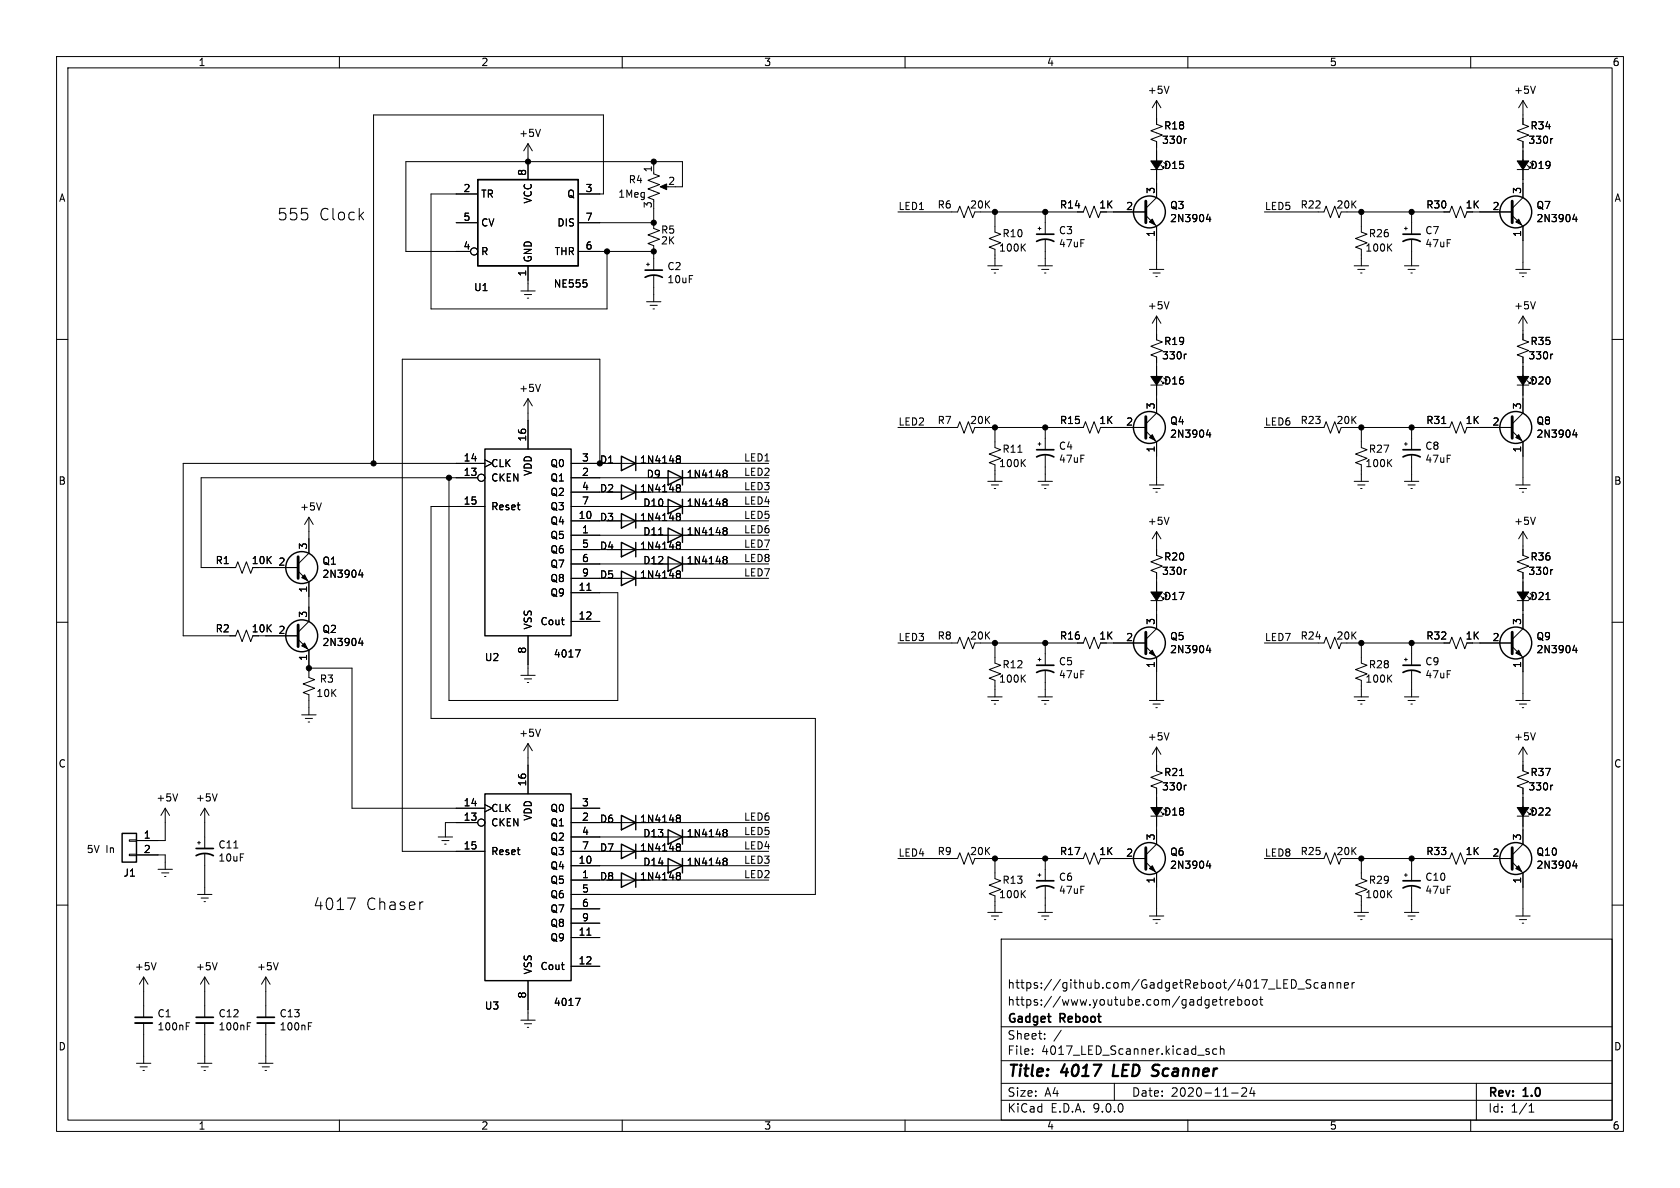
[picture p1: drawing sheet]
<svg xmlns="http://www.w3.org/2000/svg" width="297mm" height="210mm" viewBox="0 0 297 210" stroke-linecap="round" stroke-linejoin="round" font-family="sans-serif">
<g fill="none" stroke="#000" stroke-width=".18">
<path d="M10 10h277v190h-277zM12 12h273v186h-273zM60 10v2M110 10v2M160 10v2M204.5 17.8v4.2l1 .4-2 .7 2 .8-2 .7 1 .4v9.9l-1.9 1.9M204.5 17.8l-.8 1.3M204.5 17.8l.7 1.3M206.7 15.2l-.5 1.3M210 10v2M260 10v2M269.2 17.8v4.2l1.1 .4-2.1 .7 2.1 .8-2.1 .7 1 .4v9.9l-1.9 1.9"/>
<path d="M269.2 17.8l-.7 1.3M269.2 17.8l.8 1.3M271.4 15.2l-.4 1.3M80.6 39.4h3.9M84.5 34.3h-8.3v20.3h31.1v-10.1M93.3 25.4v6.4M93.3 25.4l-.7 1.3M93.3 25.4l.8 1.3M95.5 22.9l-.4 1.2M102.2 34.3h4.5v-14h-40.7v61.6M102.2 39.4h13.4M115.6 36.8v3.6l1 .4-2 .7 2 .8-2 .8 1 .3v4.4"/>
<path d="M115.6 30.7l1 .4-2 .8 2 .7-2 .8 2 .8-2 .7 1 .4v.3M115.6 28.6v1.9M117.1 33h1M119.4 33h1.2v-4.4h-48.8v15.9h11.4M158.7 37.5h10.6l.4-1.1 .7 2.1 .8-2.1 .8 2.1 .3-1M173.4 37.5h18.1l.4-1.1 .8 2.1 .7-2.1 .8 2.1 .4-1M175.9 37.5v3.5l1 .4-2 .8 2 .7-2 .8 1 .4v2.9M184.8 37.5v3.9M196.8 37.5h5.8M202.6 38.1l1.9 1.9v7.6M203.5 30h2M209.7 24.5l-.2 .1"/>
<path d="M213.6 37.9l-.3 .9h.8M213.9 38.3v.9M223.5 37.5h10.6l.3-1.1 .8 2.1 .8-2.1 .7 2.1 .4-1M238.1 37.5h18.2l.4-1.1 .7 2.1 .8-2.1 .8 2.1 .3-1M240.7 37.5v3.5l1 .4-2.1 .8 2.1 .7-2.1 .8 1.1 .4v2.9M249.6 37.5v3.9M261.6 37.5h5.7M267.3 38.1l1.9 1.9v7.6M268.2 30h2.1M274.5 24.5l-.2 .1M278.3 37.9l-.3 .9h.8M278.7 38.3v.9"/>
<path d="M92.1 51.4h2.5M92.7 52.1h1.3M93.2 52.7h.3M93.3 47v4.4M102.2 44.5h13.4M103.7 50.1v.5M114.3 53.3h2.5M114.3 46.7h.5M114.6 46.5v.5M114.9 54h1.3M115.4 54.6h.3M115.6 48.8v4.5"/>
<path d="M174.6 47h2.6M175.3 47.6h1.2M175.8 48.3h.2M180.7 43.7l.6 .7M181.3 43.1l-.7 .8M183.5 40.4h.5M183.5 47h2.6M183.8 40.1v.5M184.1 47.6h1.3M184.7 48.3h.2M184.8 42.4v4.6M203.2 47.6h2.5"/>
<path d="M203.8 48.3h1.3M204.3 48.9h.3M204.5 55.9v4.2l1 .4-2 .7 2 .8-2 .7 1 .4v9.9l-1.9 1.9M204.5 55.9l-.8 1.3M204.5 55.9l.7 1.3M206.7 53.3l-.5 1.3M239.4 47h2.5M240 47.6h1.3M240.5 48.3h.3M245.5 43.7l.5 .7M246 43.1l-.7 .8M248.3 40.4h.5"/>
<path d="M248.3 47h2.5M248.5 40.1v.5M248.9 47.6h1.3M249.4 48.3h.3M249.6 42.4v4.6M268 47.6h2.5M268.6 48.3h1.3M269.1 48.9h.3M269.2 55.9v4.2l1.1 .4-2.1 .7 2.1 .8-2.1 .7 1 .4v9.9l-1.9 1.9M269.2 55.9l-.7 1.3M269.2 55.9l.8 1.3M271.4 53.3l-.4 1.3"/>
<path d="M10 60h2M93.3 70.5v8.9M93.3 70.5l-.7 1.3M93.3 70.5l.8 1.3M95.5 67.9l-.4 1.3M158.7 75.6h10.6l.4-1.1 .7 2.1 .8-2.1 .8 2.1 .3-1M173.4 75.6h18.1l.4-1.1 .8 2.1 .7-2.1 .8 2.1 .4-1M175.9 75.6v3.5l1 .4-2 .8 2 .7-2 .8 1 .4v2.9M179.9 80h.8M183.5 78.5h.5M183.8 78.2v.5M184.8 75.6v3.9"/>
<path d="M196.8 75.6h5.8M202.6 76.2l1.9 1.9v7.6M203.5 68.1h2M209.7 62.6l-.2 .1M213.6 76l-.3 .9h.8M213.9 76.4v.9M223.5 75.6h10.6l.3-1.1 .8 2.1 .8-2.1 .7 2.1 .4-1M238.1 75.6h18.2l.4-1.1 .7 2.1 .8-2.1 .8 2.1 .3-1M240.7 75.6v3.5l1 .4-2.1 .8 2.1 .7-2.1 .8 1.1 .4v2.9M248.3 78.5h.5M248.5 78.2v.5M249.6 75.6v3.9"/>
<path d="M254.9 74.9h.7M261.6 75.6h5.7M267.3 76.2l1.9 1.9v7.6M268.2 68.1h2.1M274.5 62.6l-.2 .1M278.3 76l-.3 .9h.8M278.7 76.4v.9M285 60h2M54.6 91.4l-.8 1.3M54.6 91.4l.8 1.3M54.6 91.4v6.4l-1.9 1.9M56.8 88.9l-.4 1.3"/>
<path d="M79.4 84.5v39.3h29.8v-19h-8.2M84.5 84.5h-48.9v15.8h6.1l.3-1 .8 2 .8-2 .7 2 .4-1M85.7 81.3l1.3 .6-1.3 .7M85.7 81.9h-53.3v30.5h9.3l.3-1 .8 2 .8-2 .7 2 .4-1M85.7 89.5h-9.5v37.5h67.9v31.1h-43.1M101 81.9h5v-18.4h-34.9v87h14.6M101 99.7h34.9M101 84.5h34.9M101 89.5h34.9M101 87h5M101 92.1h5M101 94.6h34.9"/>
<path d="M101 97.2h5M107.3 81.9h28.6M107.3 87h28.6M107.3 92.1h28.6M107.3 97.2h28.6M116.4 94.6h.8M119.7 80.6h.3l.2 .1 .1 .2-.3 .2M119.7 85.7h.3l.2 .1 .1 .2-.3 .2M119.7 90.8l.3-.1 .2 .2 .1 .2-.3 .2M119.7 95.9l.3-.1 .2 .2 .1 .1-.3 .3M119.7 91.2l.1 .1M119.7 86.2h.1"/>
<path d="M119.7 81.1h.1M119.7 96.3l.1 .1M119.8 91.3h.2M119.8 91.3l-.1 .1M119.8 86.2h.2M119.8 86.2l-.1 .1M119.8 81.1h.2M119.8 81.1l-.1 .1M119.8 96.4h.2M119.8 96.4h-.1M120 81.1l.3 .3-.1 .3-.2 .2-.3-.1M120 86.2l.3 .3-.1 .3-.2 .1h-.3"/>
<path d="M120 91.3l.3 .2-.1 .4-.2 .1h-.3M120 96.4l.3 .2-.1 .4-.2 .1-.3-.1M127.9 83.2l.4-.1 .2 .2v.1l-.2 .3M127.9 88.3l.4-.1 .2 .1v.2l-.2 .3M127.9 93.3h.4l.2 .1v.2l-.2 .2M127.9 98.4h.4l.2 .1v.2l-.2 .2M127.9 98.9h.2M127.9 88.7l.2 .1M127.9 93.8h.2M127.9 83.6l.2 .1M128.1 98.9h.2M128.1 98.9l-.2 .1"/>
<path d="M128.1 88.8h.2M128.1 88.8h-.2M128.1 93.8h.2M128.1 93.8l-.2 .1M128.1 83.7h.2M128.1 83.7h-.2M128.3 83.7l.2 .2v.4l-.2 .1-.4-.1M128.3 88.8l.2 .2v.4l-.2 .1-.4-.1M128.3 93.8l.2 .3v.3l-.2 .2-.4-.1M128.3 98.9l.2 .3v.3l-.2 .1h-.4M174.6 85.1h2.6M175.3 85.7h1.2"/>
<path d="M175.8 86.4h.2M180.7 81.8l.6 .7M181.3 81.2l-.7 .8M183.5 85.1h2.6M184.1 85.7h1.3M184.7 86.4h.2M184.8 80.5v4.6M203.2 85.7h2.5M203.8 86.4h1.3M204.3 87h.3M204.5 94v4.2l1 .4-2 .7 2 .8-2 .7 1 .4v9.9l-1.9 1.9M204.5 94l-.8 1.3"/>
<path d="M204.5 94l.7 1.3M206.7 91.4l-.5 1.3M239.4 85.1h2.5M240 85.7h1.3M240.5 86.4h.3M245.5 81.8l.5 .7M246 81.2l-.7 .8M248.3 85.1h2.5M248.9 85.7h1.3M249.4 86.4h.3M249.6 80.5v4.6M268 85.7h2.5"/>
<path d="M268.6 86.4h1.3M269.1 87h.3M269.2 94v4.2l1.1 .4-2.1 .7 2.1 .8-2.1 .7 1 .4v9.9l-1.9 1.9M269.2 94l-.7 1.3M269.2 94l.8 1.3M271.4 91.4l-.4 1.3M10 110h2M47 112.4h5.7M47 100.3h5.7M52.7 113l1.9 1.9v4.9l1 .3-2 .8 2 .8-2 .7 1 .4v3.6M52.7 101l1.9 1.9v7l-1.9 1.9M54.6 118.1h7.6v24.8h23.5"/>
<path d="M63.7 112.8l-.3 .9h.8M63.7 100.7l-.3 .9h.8M64 101.2v.9M64 113.3v.8M92.1 119.4h2.5M93.3 112.4v7M101 102.2h5M101 109.9h5M101.7 114.9h.9l-.6 1.2M103.7 104.4h.8M107.3 102.2h28.6M119.7 101l.3-.1 .2 .1 .1 .2-.3 .3"/>
<path d="M119.7 101.4l.1 .1M119.8 101.5h.2M119.8 101.5h-.1M120 101.5l.3 .2-.1 .4-.2 .1-.3-.1M158.7 113.7h10.6l.4-1.1 .7 2.1 .8-2.1 .8 2.1 .3-1M173.4 113.7h18.1l.4-1.1 .8 2.1 .7-2.1 .8 2.1 .4-1M175.9 113.7v3.5l1 .4-2 .8 2 .7-2 .8 1 .4v2.9M180.7 119.9l.6 .7M181.3 119.3l-.7 .8M183.5 116.6h.5M183.8 116.3v.5M184.8 113.7v3.9"/>
<path d="M184.8 118.6v4.6M196.8 113.7h5.8M202.6 114.3l1.9 1.9v7.6M203.5 106.2h2M209.7 100.7l-.2 .1M213.6 114.1l-.3 .9h.8M213.9 114.5v.9M223.5 113.7h10.6l.3-1.1 .8 2.1 .8-2.1 .7 2.1 .4-1M238.1 113.7h18.2l.4-1.1 .7 2.1 .8-2.1 .8 2.1 .3-1M240.7 113.7v3.5l1 .4-2.1 .8 2.1 .7-2.1 .8 1.1 .4v2.9M245.5 119.9l.5 .7M246 119.3l-.7 .8"/>
<path d="M248.3 116.6h.5M248.5 116.3v.5M249.6 113.7v3.9M249.6 118.6v4.6M261.6 113.7h5.7M267.3 114.3l1.9 1.9v7.6M268.2 106.2h2.1M273.3 106h.7M274.5 100.7l-.2 .1M278.3 114.1l-.3 .9h.8M278.7 114.5v.9M285 110h2"/>
<path d="M53.3 126.4h2.6M54 127h1.2M54.5 127.6h.2M92.7 120h1.3M93.2 120.7h.3M93.3 131.4v8.9M93.3 131.4l-.7 1.3M93.3 131.4l.8 1.3M95.5 128.9l-.4 1.3M174.6 123.2h2.6M175.3 123.8h1.2M175.8 124.5h.2"/>
<path d="M183.5 123.2h2.6M184.1 123.8h1.3M184.7 124.5h.2M203.2 123.8h2.5M203.8 124.5h1.3M204.3 125.1h.3M204.5 132.1v4.2l1 .4-2 .7 2 .8-2 .7 1 .4v9.9l-1.9 1.9M204.5 132.1l-.8 1.3M204.5 132.1l.7 1.3M206.7 129.5l-.5 1.3M208.5 137.1h.7M209.7 138.8l-.2 .1"/>
<path d="M239.4 123.2h2.5M240 123.8h1.3M240.5 124.5h.3M248.3 123.2h2.5M248.9 123.8h1.3M249.4 124.5h.3M268 123.8h2.5M268.6 124.5h1.3M269.1 125.1h.3M269.2 132.1v4.2l1.1 .4-2.1 .7 2.1 .8-2.1 .7 1 .4v9.9l-1.9 1.9M269.2 132.1l-.7 1.3M269.2 132.1l.8 1.3"/>
<path d="M271.4 129.5l-.4 1.3M274.5 138.8l-.2 .1M22.9 148.5h1.2v.2h-1.2zM22.9 151h1.2v.3h-1.2zM24.1 151.1h5.1v2.6M27.9 153.7h2.6M28.6 154.3h1.2M29.1 154.9h.2M29.2 142.9v5.7h-5.1M29.2 142.9l-.8 1.2M29.2 142.9l.8 1.2M31.4 140.3l-.4 1.3"/>
<path d="M34.9 158.1h2.6M34.9 149h.5M35.2 148.7v.5M35.6 158.8h1.2M36.1 159.4h.2M36.2 142.9v7.1M36.2 151v7.1M36.2 142.9l-.8 1.2M36.2 142.9l.8 1.2M38.4 140.3l-.4 1.3M41.3 149.9h.8M61.4 158.8h1.4l-.9 2"/>
<path d="M74.6 159.4h.2M77.5 148h2.5M78.1 148.6h1.3M78.6 149.2h.3M84.5 145.4h-5.8v2.6M85.7 142.2l1.3 .7-1.3 .6M101 155.6h5M101 153h34.9M101 142.9h5M101 145.4h5M101 150.5h5M101 148h34.9"/>
<path d="M107.3 155.6h28.6M107.3 145.4h28.6M107.3 150.5h28.6M119.7 154.7l.1 .1M119.7 154.3l.3-.1 .2 .2 .1 .2-.3 .2M119.7 144.1h.3l.2 .1 .1 .2-.3 .2M119.7 149.2h.3l.2 .1 .1 .2-.3 .2M119.7 144.6h.1M119.7 149.7h.1M119.8 154.8h.2M119.8 154.8l-.1 .1M119.8 144.6h.2"/>
<path d="M119.8 144.6l-.1 .1M119.8 149.7h.2M119.8 149.7l-.1 .1M120 144.6l.3 .3-.1 .3-.2 .2-.3-.1M120 149.7l.3 .3-.1 .3-.2 .1h-.3M120 154.8l.3 .2-.1 .4-.2 .1h-.3M127.9 152.2l.2 .1M127.9 151.8l.4-.1 .2 .1v.2l-.2 .3M127.9 146.7l.4-.1 .2 .2v.1l-.2 .3M127.9 147.1l.2 .1M128.1 152.3h.2M128.1 152.3h-.2"/>
<path d="M128.1 147.2h.2M128.1 147.2h-.2M128.3 147.2l.2 .2v.4l-.2 .1-.4-.1M128.3 152.3l.2 .2v.4l-.2 .1-.4-.1M158.7 151.8h10.6l.4-1.1 .7 2.1 .8-2.1 .8 2.1 .3-1M173.4 151.8h18.1l.4-1.1 .8 2.1 .7-2.1 .8 2.1 .4-1M175.9 151.8v3.5l1 .4-2 .8 2 .7-2 .8 1 .4v2.9M180.7 158l.6 .7M181.3 157.4l-.7 .8M183.5 154.7h.5M183.8 154.4v.5M184.8 151.8v3.9"/>
<path d="M184.8 156.7v4.6M196.8 151.8h5.8M202.6 152.4l1.9 1.9v7.6M203.5 144.3h2M213.6 152.2l-.3 .9h.8M213.9 152.6v.9M223.5 151.8h10.6l.3-1.1 .8 2.1 .8-2.1 .7 2.1 .4-1M238.1 151.8h18.2l.4-1.1 .7 2.1 .8-2.1 .8 2.1 .3-1M240.7 151.8v3.5l1 .4-2.1 .8 2.1 .7-2.1 .8 1.1 .4v2.9M245.5 158l.5 .7M246 157.4l-.7 .8M248.3 154.7h.5"/>
<path d="M248.5 154.4v.5M249.6 151.8v3.9M249.6 156.7v4.6M261.6 151.8h5.7M267.3 152.4l1.9 1.9v7.6M268.2 144.3h2.1M278.3 152.2l-.3 .9h.8M278.7 152.6v.9M10 160h2M25.4 172.7v7.1M25.4 172.7l-.8 1.3M25.4 172.7l.8 1.3"/>
<path d="M27.6 170.2l-.4 1.2M36.2 172.7l-.8 1.3M36.2 172.7l.8 1.3M36.2 172.7v7.1M38.4 170.2l-.4 1.2M47 172.7v7.1M47 172.7l-.8 1.3M47 172.7l.8 1.3M49.2 170.2l-.4 1.2M93.3 173.4v6.9M101 163.2h5M101 160.7h5"/>
<path d="M101 165.7h5M101 170.8h5M101.7 176.5h.9l-.6 1.2M103.7 165.3h.8M174.6 161.3h2.6M175.3 161.9h1.2M175.8 162.6h.2M177 166h108v32h-108zM183.5 161.3h2.6M184.1 161.9h1.3M184.7 162.6h.2M203.2 161.9h2.5"/>
<path d="M203.8 162.6h1.3M204.3 163.2h.3M214.9 176.7l.2 .4-.7 .1M215 177.6l-.1 .1M215.5 176.7h.6M215.7 176.2v1.3l.4 .2M216.6 176.7v1M217 176.7l-.3 .1-.1 .2M217.5 177.2l.7-.1-.1-.3-.4-.1-.2 .2v.7h.6M218.8 176.8l.4-.1 .3 .3v.4l-.1 .2h-.6M218.8 176.2v1.5M220.2 176.8l.2-.1 .4 .1 .1 .6-.2 .2-.3 .1-.2-.1z"/>
<path d="M221.5 176.8l.2-.1 .5 .1v.6l-.1 .2-.4 .1-.2-.1zM222.7 176.7h.5M222.9 176.2v1.3l.3 .2M228.7 173.2a.81 .81 0 0 1 .5 .7 .81 .81 0 0 1-.5 .8M229.5 174.8h1.1M231.7 173.3l-.5-.1-.2 .1v.5l.6 .3 .1 .3-.2 .3-.6-.1M233 173.8l-.4-.1-.3 .3v.4l.2 .2h.5M233.7 173.8h.5l.1 .9M234.3 174.1h-.5a.29 .29 0 0 0-.2 .3 .29 .29 0 0 0 .2 .3l.5-.1M235 173.8l.2-.1 .4 .1 .1 .9M235 173.7v1M236.4 173.8l.2-.1 .4 .1v.9"/>
<path d="M236.4 173.7v1M237.7 174.2l.7-.1-.1-.3-.4-.1-.2 .2v.7h.6M239 173.7v1M239.4 161.3h2.5M239.5 173.7l-.3 .1-.2 .2M240 161.9h1.3M240.5 162.6h.3M248.3 161.3h2.5M248.9 161.9h1.3M249.4 162.6h.3M268 161.9h2.5M268.6 162.6h1.3"/>
<path d="M269.1 163.2h.3M285 160h2M24.1 188h2.6M24.8 188.6h1.2M25.3 189.2h.2M25.4 180.8v7.2M32.9 181.4h.5M32.9 180.8h.6M34.9 188h2.6M35.6 188.6h1.2M36.1 189.2h.2M36.2 180.8v7.2"/>
<path d="M43.7 181.4h.4M43.7 180.8h.6M45.7 188h2.6M46.4 188.6h1.2M46.9 189.2h.2M47 180.8v7.2M54.5 181.4h.4M54.5 180.8h.6M60 198v2M92.1 180.3h2.5M92.7 181h1.3M93.2 181.6h.3"/>
<path d="M110 198v2M160 198v2M177 194.5h108M177 191.5h108M177 187.5h108M177 181.5h108M182.5 186.3v.1M182.5 185.5v.1M184.7 183.6v.1M184.7 182.8v.1M187.6 182.1l-1.3 2M197 191.5v3"/>
<path d="M210 198v2M213.2 185.8l.5 .2 .1 .1-.1 .2-.4 .1M213.2 185.5h.5M215.1 185.5l-.4-.1-.3 .3v.4l.1 .2h.6M215.7 185.5l.3-.1 .3 .1 .1 .9M215.7 184.9v1.5M217.7 193.2h1.2M219.5 192.4l.6-.1 .2 .1 .1 .3-.9 1.1h.9M221.3 192.2l-.3 1.1h.9M221.7 192.8v1M260 198v2M261 191.5v6.5"/>
<path d="M270.3 196.6h.9M270.3 195.5l.4-.4v1.5"/>
<circle cx="83.8" cy="44.4" r=".63"/>
<circle cx="85.1" cy="84.5" r=".63"/>
<circle cx="85.1" cy="145.4" r=".63"/>
</g>
<path d="M197 188.2l-.3 2h1M204.1 189.2l.5 .2M204.2 188.2h.5M204.7 190l-.4 .2h-.4" fill="none" stroke="#000" stroke-width=".4"/>
<g fill="none" stroke="#000" stroke-width=".25">
<path d="M84.5 31.8h17.7v15.2h-17.7zM85.7 79.4h15.3v33h-15.3zM109.9 90.8l2.5 1.3-2.5 1.2zM109.9 85.7l2.5 1.3-2.5 1.3zM109.9 80.6l2.5 1.3-2.5 1.3zM109.9 95.9l2.5 1.3-2.5 1.2zM112.4 80.6v2.6M112.4 85.7v2.6M112.4 90.8v2.5M112.4 95.9v2.5M118.1 98.4l2.5 1.3-2.5 1.3zM118.1 88.3l2.5 1.2-2.5 1.3z"/>
<path d="M118.1 93.3l2.5 1.3-2.5 1.3zM118.1 83.2l2.5 1.3-2.5 1.2zM120.6 83.2v2.5M120.6 88.3v2.5M120.6 93.3v2.6M120.6 98.4v2.6M109.9 101l2.5 1.2-2.5 1.3zM112.4 101v2.5M21.6 147.3h2.5v5.1h-2.5zM85.7 140.3h15.3v33.1h-15.3zM109.9 154.3l2.5 1.3-2.5 1.2zM109.9 144.1l2.5 1.3-2.5 1.3z"/>
<path d="M109.9 149.2l2.5 1.3-2.5 1.3zM112.4 144.1v2.6M112.4 149.2v2.6M112.4 154.3v2.5M118.1 151.8l2.5 1.2-2.5 1.3zM118.1 146.7l2.5 1.3-2.5 1.2zM120.6 146.7v2.5M120.6 151.8v2.5"/>
<circle cx="203.2" cy="37.5" r="2.82"/>
<circle cx="268" cy="37.5" r="2.82"/>
<circle cx="203.2" cy="75.6" r="2.82"/>
<circle cx="268" cy="75.6" r="2.82"/>
<circle cx="53.3" cy="100.3" r="2.82"/>
<circle cx="53.3" cy="112.4" r="2.82"/>
<circle cx="203.2" cy="113.7" r="2.82"/>
<circle cx="268" cy="113.7" r="2.82"/>
<circle cx="203.2" cy="151.8" r="2.82"/>
<circle cx="268" cy="151.8" r="2.82"/>
</g>
<g fill="#000" stroke="#000" stroke-width=".18">
<path d="M116.7 33l1.2-.5v1zM203.2 39.2l.5-.5 .5 1.1zM203.5 28.4h2l-1 1.6zM268 39.2l.5-.5 .5 1.1zM268.2 28.4h2.1l-1.1 1.6zM203.2 77.3l.5-.5 .5 1.1zM203.5 66.5h2l-1 1.6zM268 77.3l.5-.5 .5 1.1zM268.2 66.5h2.1l-1.1 1.6zM53.3 114.2l.5-.5 .6 1zM53.3 102.1l.5-.5 .6 1zM203.2 115.4l.5-.5 .5 1.1z"/>
<path d="M203.5 104.6h2l-1 1.6zM268 115.4l.5-.5 .5 1.1zM268.2 104.6h2.1l-1.1 1.6zM203.2 153.5l.5-.5 .5 1.1zM203.5 142.7h2l-1 1.6zM268 153.5l.5-.5 .5 1.1zM268.2 142.7h2.1l-1.1 1.6z"/>
<circle cx="93.3" cy="28.6" r=".46"/>
<circle cx="115.6" cy="28.6" r=".46"/>
<circle cx="115.6" cy="39.4" r=".46"/>
<circle cx="175.9" cy="37.5" r=".46"/>
<circle cx="184.8" cy="37.5" r=".46"/>
<circle cx="240.7" cy="37.5" r=".46"/>
<circle cx="249.6" cy="37.5" r=".46"/>
<circle cx="107.3" cy="44.5" r=".46"/>
<circle cx="115.6" cy="44.5" r=".46"/>
<circle cx="175.9" cy="75.6" r=".46"/>
<circle cx="184.8" cy="75.6" r=".46"/>
<circle cx="240.7" cy="75.6" r=".46"/>
<circle cx="249.6" cy="75.6" r=".46"/>
<circle cx="66" cy="81.9" r=".46"/>
<circle cx="79.4" cy="84.5" r=".46"/>
<circle cx="54.6" cy="118.1" r=".46"/>
<circle cx="175.9" cy="113.7" r=".46"/>
<circle cx="184.8" cy="113.7" r=".46"/>
<circle cx="240.7" cy="113.7" r=".46"/>
<circle cx="249.6" cy="113.7" r=".46"/>
<circle cx="175.9" cy="151.8" r=".46"/>
<circle cx="184.8" cy="151.8" r=".46"/>
<circle cx="240.7" cy="151.8" r=".46"/>
<circle cx="249.6" cy="151.8" r=".46"/>
</g>
<path d="M202.6 35.6v3.8M267.3 35.6v3.8M202.6 73.7v3.8M267.3 73.7v3.8M52.7 98.4v3.8M52.7 110.5v3.8M202.6 111.8v3.8M267.3 111.8v3.8M202.6 149.9v3.8M267.3 149.9v3.8" fill="none" stroke="#000" stroke-width=".51"/>
<g fill="none" stroke="#000" stroke-width=".3">
<path d="M114 49a3.2 3.2 0 0 1 3.1 0M114 47.8h3.1M183.3 42.7a3.2 3.2 0 0 1 3 0M183.3 41.4h3M248 42.7a3.2 3.2 0 0 1 3.1 0M248 41.4h3.1M183.3 79.5h3M248 79.5h3.1M183.3 80.8a3.2 3.2 0 0 1 3 0M248 80.8a3.2 3.2 0 0 1 3.1 0M183.3 118.9a3.2 3.2 0 0 1 3 0M183.3 117.6h3"/>
<path d="M248 118.9a3.2 3.2 0 0 1 3.1 0M248 117.6h3.1M34.7 151.3a3.2 3.2 0 0 1 3 0M34.7 150h3M183.3 157a3.2 3.2 0 0 1 3 0M183.3 155.7h3M248 157a3.2 3.2 0 0 1 3.1 0M248 155.7h3.1M23.9 179.8h3M34.7 179.8h3M45.5 179.8h3"/>
</g>
<path d="M23.9 180.8h3M34.7 180.8h3M45.5 180.8h3" fill="none" stroke="#000" stroke-width=".33"/>
<g font-size="2.8">
<text x="48.9" y="39.1">555</text>
<text x="56.3" y="39.1">Clock</text>
<text x="55.2" y="161">4017</text>
<text x="64.6" y="161">Chaser</text>
<text x="178" y="190.9">Title:</text>
<text x="187.7" y="190.9">4017</text>
<text x="197.6" y="190.9">LED</text>
<text x="205.4" y="190.9">Scanner</text>
</g>
<g font-size="2.1">
<text x="178" y="178">https://www.youtube.com/gadgetreboot</text>
<text x="178" y="175">https://github.com/GadgetReboot/4017_LED_Scanner</text>
<text x="178" y="184">Sheet:</text>
<text x="178" y="181.2">Gadget</text>
<text x="187.5" y="181.2">Reboot</text>
<text x="178" y="186.7">File:</text>
<text x="184.1" y="186.7">4017_LED_Scanner.kicad_sch</text>
<text x="178" y="196.9">KiCad</text>
<text x="178" y="194.1">Size:</text>
<text x="184.7" y="194.1">A4</text>
<text x="185.7" y="196.9">E.D.A.</text>
<text x="193.3" y="196.9">9.0.0</text>
<text x="200" y="194.1">Date:</text>
<text x="207" y="194.1">2020-11-24</text>
<text x="263" y="194.3">Rev:</text>
<text x="263" y="196.9">Id:</text>
<text x="267.1" y="196.9">1/1</text>
<text x="269.4" y="194.3">1.0</text>
</g>
<g font-size="1.8">
<text x="35" y="11.9">1</text>
<text x="85" y="11.9">2</text>
<text x="135" y="11.9">3</text>
<text x="185" y="11.9">4</text>
<text x="235" y="11.9">5</text>
<text x="285" y="11.9">6</text>
<text x="202.8" y="16.8">+5V</text>
<text x="267.6" y="16.8">+5V</text>
<text x="205.7" y="23.1">R18</text>
<text x="270.5" y="23.1">R34</text>
<text x="91.7" y="24.4">+5V</text>
<text x="205.3" y="25.6">330r</text>
<text x="270.1" y="25.6">330r</text>
<text x="10.3" y="35.9">A</text>
<text x="81.8" y="34">2</text>
<text x="85" y="35.2">TR</text>
<text x="93.1" y="31.2" transform="rotate(-90 93.1 31.2)">8</text>
<text x="100.2" y="35.2">Q</text>
<text x="103.4" y="34">3</text>
<text x="109.2" y="35.2">1Meg</text>
<text x="111.1" y="32.6">R4</text>
<text x="115.3" y="30.6" transform="rotate(-90 115.3 30.6)">1</text>
<text x="118" y="32.8">2</text>
<text x="204.2" y="34.4" transform="rotate(-90 204.2 34.4)">3</text>
<text x="205.7" y="30.1">D15</text>
<text x="269" y="34.4" transform="rotate(-90 269 34.4)">3</text>
<text x="270.5" y="30.1">D19</text>
<text x="285.3" y="35.9">A</text>
<text x="81.8" y="39.1">5</text>
<text x="85" y="40.2">CV</text>
<text x="94.2" y="36.1" transform="rotate(-90 94.2 36.1)">VCC</text>
<text x="98.4" y="40.2">DIS</text>
<text x="103.4" y="39.1">7</text>
<text x="115.3" y="36.9" transform="rotate(-90 115.3 36.9)">3</text>
<text x="116.8" y="41.5">R5</text>
<text x="158.7" y="37.2">LED1</text>
<text x="165.7" y="37.1">R6</text>
<text x="171.4" y="37.1">20K</text>
<text x="187.1" y="41.6">C3</text>
<text x="187.3" y="37.1">R14</text>
<text x="194.2" y="37.1">1K</text>
<text x="199" y="37.2">2</text>
<text x="204.2" y="42" transform="rotate(-90 204.2 42)">1</text>
<text x="206.8" y="37.2">Q3</text>
<text x="206.8" y="39.5">2N3904</text>
<text x="223.5" y="37.2">LED5</text>
<text x="229.8" y="37.1">R22</text>
<text x="236.2" y="37.1">20K</text>
<text x="251.9" y="41.6">C7</text>
<text x="252.1" y="37.1">R30</text>
<text x="259" y="37.1">1K</text>
<text x="263.8" y="37.2">2</text>
<text x="269" y="42" transform="rotate(-90 269 42)">1</text>
<text x="271.5" y="37.2">Q7</text>
<text x="271.5" y="39.5">2N3904</text>
<text x="81.8" y="44.2">4</text>
<text x="85" y="45.3">R</text>
<text x="94.2" y="46.5" transform="rotate(-90 94.2 46.5)">GND</text>
<text x="98" y="45.3">THR</text>
<text x="103.4" y="44.2">6</text>
<text x="116.8" y="43.4">2K</text>
<text x="117.9" y="48">C2</text>
<text x="176.5" y="44.7">100K</text>
<text x="177.1" y="42.1">R10</text>
<text x="187.1" y="43.9">47uF</text>
<text x="241.3" y="44.7">100K</text>
<text x="241.9" y="42.1">R26</text>
<text x="251.9" y="43.9">47uF</text>
<text x="83.7" y="51.7">U1</text>
<text x="93.1" y="49" transform="rotate(-90 93.1 49)">1</text>
<text x="97.8" y="51">NE555</text>
<text x="117.9" y="50.3">10uF</text>
<text x="202.8" y="54.9">+5V</text>
<text x="267.6" y="54.9">+5V</text>
<text x="205.3" y="63.7">330r</text>
<text x="205.7" y="61.2">R19</text>
<text x="270.1" y="63.7">330r</text>
<text x="270.5" y="61.2">R35</text>
<text x="91.7" y="69.5">+5V</text>
<text x="205.7" y="68.2">D16</text>
<text x="270.5" y="68.2">D20</text>
<text x="158.7" y="75.3">LED2</text>
<text x="165.7" y="75.2">R7</text>
<text x="171.4" y="75.2">20K</text>
<text x="187.3" y="75.2">R15</text>
<text x="194.2" y="75.2">1K</text>
<text x="199" y="75.3">2</text>
<text x="204.2" y="72.5" transform="rotate(-90 204.2 72.5)">3</text>
<text x="206.8" y="75.3">Q4</text>
<text x="206.8" y="77.6">2N3904</text>
<text x="223.5" y="75.3">LED6</text>
<text x="229.8" y="75.2">R23</text>
<text x="236.2" y="75.2">20K</text>
<text x="252.1" y="75.2">R31</text>
<text x="259" y="75.2">1K</text>
<text x="263.8" y="75.3">2</text>
<text x="269" y="72.5" transform="rotate(-90 269 72.5)">3</text>
<text x="271.5" y="75.3">Q8</text>
<text x="271.5" y="77.6">2N3904</text>
<text x="81.9" y="81.7">14</text>
<text x="86.7" y="82.8">CLK</text>
<text x="93.1" y="78.1" transform="rotate(-90 93.1 78.1)">16</text>
<text x="97.2" y="82.8">Q0</text>
<text x="102.8" y="81.7">3</text>
<text x="106" y="82.1">D1</text>
<text x="113" y="82.1">1N4148</text>
<text x="131.4" y="81.7">LED1</text>
<text x="176.5" y="82.8">100K</text>
<text x="177.1" y="80.2">R11</text>
<text x="187.1" y="79.7">C4</text>
<text x="187.1" y="82">47uF</text>
<text x="204.2" y="80.1" transform="rotate(-90 204.2 80.1)">1</text>
<text x="241.3" y="82.8">100K</text>
<text x="241.9" y="80.2">R27</text>
<text x="251.9" y="79.7">C8</text>
<text x="251.9" y="82">47uF</text>
<text x="269" y="80.1" transform="rotate(-90 269 80.1)">1</text>
<text x="10.3" y="85.9">B</text>
<text x="81.9" y="84.2">13</text>
<text x="81.9" y="89.3">15</text>
<text x="86.7" y="85.3">CKEN</text>
<text x="94.2" y="84.2" transform="rotate(-90 94.2 84.2)">VDD</text>
<text x="97.2" y="85.3">Q1</text>
<text x="97.2" y="87.9">Q2</text>
<text x="102.8" y="84.2">2</text>
<text x="102.8" y="86.7">4</text>
<text x="102.8" y="89.3">7</text>
<text x="106" y="87.2">D2</text>
<text x="113" y="87.2">1N4148</text>
<text x="113.6" y="89.8">D10</text>
<text x="114.2" y="84.7">D9</text>
<text x="121.3" y="89.8">1N4148</text>
<text x="121.3" y="84.7">1N4148</text>
<text x="131.4" y="86.7">LED3</text>
<text x="131.4" y="89.3">LED4</text>
<text x="131.4" y="84.2">LED2</text>
<text x="285.3" y="85.9">B</text>
<text x="53" y="90.4">+5V</text>
<text x="86.7" y="90.4">Reset</text>
<text x="97.2" y="90.4">Q3</text>
<text x="97.2" y="92.9">Q4</text>
<text x="97.2" y="95.5">Q5</text>
<text x="102.2" y="91.8">10</text>
<text x="102.8" y="94.4">1</text>
<text x="106" y="92.3">D3</text>
<text x="113" y="92.3">1N4148</text>
<text x="113.6" y="94.8">D11</text>
<text x="121.3" y="94.8">1N4148</text>
<text x="131.4" y="91.8">LED5</text>
<text x="131.4" y="94.4">LED6</text>
<text x="202.8" y="93">+5V</text>
<text x="267.6" y="93">+5V</text>
<text x="38" y="99.9">R1</text>
<text x="44.4" y="99.9">10K</text>
<text x="49.1" y="100.1">2</text>
<text x="54.4" y="97.2" transform="rotate(-90 54.4 97.2)">3</text>
<text x="56.9" y="100">Q1</text>
<text x="97.2" y="98">Q6</text>
<text x="97.2" y="100.6">Q7</text>
<text x="102.8" y="96.9">5</text>
<text x="102.8" y="99.4">6</text>
<text x="102.8" y="102">9</text>
<text x="106" y="97.4">D4</text>
<text x="113" y="97.4">1N4148</text>
<text x="113.6" y="99.9">D12</text>
<text x="121.3" y="99.9">1N4148</text>
<text x="131.4" y="96.9">LED7</text>
<text x="131.4" y="102">LED7</text>
<text x="131.4" y="99.4">LED8</text>
<text x="205.3" y="101.8">330r</text>
<text x="205.7" y="99.3">R20</text>
<text x="270.1" y="101.8">330r</text>
<text x="270.5" y="99.3">R36</text>
<text x="54.4" y="104.8" transform="rotate(-90 54.4 104.8)">1</text>
<text x="56.9" y="102.3">2N3904</text>
<text x="97.2" y="103.1">Q8</text>
<text x="97.2" y="105.6">Q9</text>
<text x="102.2" y="104.5">11</text>
<text x="106" y="102.5">D5</text>
<text x="113" y="102.5">1N4148</text>
<text x="205.7" y="106.3">D17</text>
<text x="270.5" y="106.3">D21</text>
<text x="38" y="112">R2</text>
<text x="44.4" y="112">10K</text>
<text x="49.1" y="112.1">2</text>
<text x="54.4" y="109.3" transform="rotate(-90 54.4 109.3)">3</text>
<text x="56.9" y="112.1">Q2</text>
<text x="94.2" y="111.4" transform="rotate(-90 94.2 111.4)">VSS</text>
<text x="95.5" y="110.7">Cout</text>
<text x="102.2" y="109.6">12</text>
<text x="158.7" y="113.4">LED3</text>
<text x="165.7" y="113.3">R8</text>
<text x="171.4" y="113.3">20K</text>
<text x="187.3" y="113.3">R16</text>
<text x="194.2" y="113.3">1K</text>
<text x="199" y="113.4">2</text>
<text x="204.2" y="110.6" transform="rotate(-90 204.2 110.6)">3</text>
<text x="206.8" y="113.4">Q5</text>
<text x="223.5" y="113.4">LED7</text>
<text x="229.8" y="113.3">R24</text>
<text x="236.2" y="113.3">20K</text>
<text x="252.1" y="113.3">R32</text>
<text x="259" y="113.3">1K</text>
<text x="263.8" y="113.4">2</text>
<text x="269" y="110.6" transform="rotate(-90 269 110.6)">3</text>
<text x="271.5" y="113.4">Q9</text>
<text x="54.4" y="116.9" transform="rotate(-90 54.4 116.9)">1</text>
<text x="56.9" y="114.4">2N3904</text>
<text x="85.6" y="117.1">U2</text>
<text x="93.1" y="115.6" transform="rotate(-90 93.1 115.6)">8</text>
<text x="97.8" y="116.4">4017</text>
<text x="177.1" y="118.3">R12</text>
<text x="187.1" y="117.8">C5</text>
<text x="204.2" y="118.2" transform="rotate(-90 204.2 118.2)">1</text>
<text x="206.8" y="115.7">2N3904</text>
<text x="241.9" y="118.3">R28</text>
<text x="251.9" y="117.8">C9</text>
<text x="269" y="118.2" transform="rotate(-90 269 118.2)">1</text>
<text x="271.5" y="115.7">2N3904</text>
<text x="55.8" y="123.4">10K</text>
<text x="56.4" y="120.9">R3</text>
<text x="176.5" y="120.9">100K</text>
<text x="187.1" y="120.1">47uF</text>
<text x="241.3" y="120.9">100K</text>
<text x="251.9" y="120.1">47uF</text>
<text x="91.7" y="130.5">+5V</text>
<text x="202.8" y="131.1">+5V</text>
<text x="267.6" y="131.1">+5V</text>
<text x="10.3" y="135.9">C</text>
<text x="205.7" y="137.4">R21</text>
<text x="270.5" y="137.4">R37</text>
<text x="285.3" y="135.9">C</text>
<text x="27.6" y="141.9">+5V</text>
<text x="34.5" y="141.9">+5V</text>
<text x="81.9" y="142.6">14</text>
<text x="86.7" y="143.7">CLK</text>
<text x="93.1" y="139.1" transform="rotate(-90 93.1 139.1)">16</text>
<text x="97.2" y="143.7">Q0</text>
<text x="102.8" y="142.6">3</text>
<text x="205.3" y="139.9">330r</text>
<text x="270.1" y="139.9">330r</text>
<text x="25.3" y="148.3">1</text>
<text x="81.9" y="145.2">13</text>
<text x="86.7" y="146.3">CKEN</text>
<text x="94.2" y="145.2" transform="rotate(-90 94.2 145.2)">VDD</text>
<text x="97.2" y="146.3">Q1</text>
<text x="97.2" y="148.8">Q2</text>
<text x="102.8" y="145.2">2</text>
<text x="102.8" y="147.7">4</text>
<text x="106" y="145.6">D6</text>
<text x="113" y="145.6">1N4148</text>
<text x="113.6" y="148.2">D13</text>
<text x="121.3" y="148.2">1N4148</text>
<text x="131.4" y="145.2">LED6</text>
<text x="131.4" y="147.7">LED5</text>
<text x="204.2" y="148.7" transform="rotate(-90 204.2 148.7)">3</text>
<text x="205.7" y="144.4">D18</text>
<text x="269" y="148.7" transform="rotate(-90 269 148.7)">3</text>
<text x="270.5" y="144.4">D22</text>
<text x="15.2" y="150.9">5V</text>
<text x="18.7" y="150.9">In</text>
<text x="21.7" y="155.2">J1</text>
<text x="25.3" y="150.9">2</text>
<text x="38.5" y="150.2">C11</text>
<text x="38.5" y="152.5">10uF</text>
<text x="81.9" y="150.2">15</text>
<text x="86.7" y="151.4">Reset</text>
<text x="97.2" y="151.4">Q3</text>
<text x="97.2" y="153.9">Q4</text>
<text x="102.2" y="152.8">10</text>
<text x="102.8" y="150.2">7</text>
<text x="102.8" y="155.3">1</text>
<text x="106" y="155.8">D8</text>
<text x="106" y="150.7">D7</text>
<text x="113" y="155.8">1N4148</text>
<text x="113" y="150.7">1N4148</text>
<text x="113.6" y="153.3">D14</text>
<text x="121.3" y="153.3">1N4148</text>
<text x="131.4" y="155.3">LED2</text>
<text x="131.4" y="152.8">LED3</text>
<text x="131.4" y="150.2">LED4</text>
<text x="158.7" y="151.5">LED4</text>
<text x="165.7" y="151.4">R9</text>
<text x="171.4" y="151.4">20K</text>
<text x="187.1" y="155.9">C6</text>
<text x="187.3" y="151.4">R17</text>
<text x="194.2" y="151.4">1K</text>
<text x="199" y="151.5">2</text>
<text x="206.8" y="151.5">Q6</text>
<text x="206.8" y="153.8">2N3904</text>
<text x="223.5" y="151.5">LED8</text>
<text x="229.8" y="151.4">R25</text>
<text x="236.2" y="151.4">20K</text>
<text x="251.9" y="155.9">C10</text>
<text x="252.1" y="151.4">R33</text>
<text x="259" y="151.4">1K</text>
<text x="263.8" y="151.5">2</text>
<text x="271.5" y="151.5">Q10</text>
<text x="271.5" y="153.8">2N3904</text>
<text x="97.2" y="156.4">Q5</text>
<text x="97.2" y="159">Q6</text>
<text x="97.2" y="161.5">Q7</text>
<text x="102.8" y="157.9">5</text>
<text x="102.8" y="160.4">6</text>
<text x="176.5" y="159">100K</text>
<text x="177.1" y="156.4">R13</text>
<text x="187.1" y="158.2">47uF</text>
<text x="204.2" y="156.3" transform="rotate(-90 204.2 156.3)">1</text>
<text x="241.3" y="159">100K</text>
<text x="241.9" y="156.4">R29</text>
<text x="251.9" y="158.2">47uF</text>
<text x="269" y="156.3" transform="rotate(-90 269 156.3)">1</text>
<text x="97.2" y="164.1">Q8</text>
<text x="97.2" y="166.6">Q9</text>
<text x="102.2" y="165.5">11</text>
<text x="102.8" y="162.9">9</text>
<text x="23.7" y="171.7">+5V</text>
<text x="34.5" y="171.7">+5V</text>
<text x="45.3" y="171.7">+5V</text>
<text x="94.2" y="172.3" transform="rotate(-90 94.2 172.3)">VSS</text>
<text x="95.5" y="171.7">Cout</text>
<text x="102.2" y="170.6">12</text>
<text x="85.6" y="178.7">U3</text>
<text x="93.1" y="176.6" transform="rotate(-90 93.1 176.6)">8</text>
<text x="97.8" y="178">4017</text>
<text x="10.3" y="185.9">D</text>
<text x="27.7" y="180">C1</text>
<text x="27.7" y="182.3">100nF</text>
<text x="38.5" y="182.3">100nF</text>
<text x="38.5" y="180">C12</text>
<text x="49.3" y="182.3">100nF</text>
<text x="49.3" y="180">C13</text>
<text x="285.3" y="185.9">D</text>
<text x="35" y="199.9">1</text>
<text x="85" y="199.9">2</text>
<text x="135" y="199.9">3</text>
<text x="185" y="199.9">4</text>
<text x="235" y="199.9">5</text>
<text x="285" y="199.9">6</text>
</g>
</svg>
